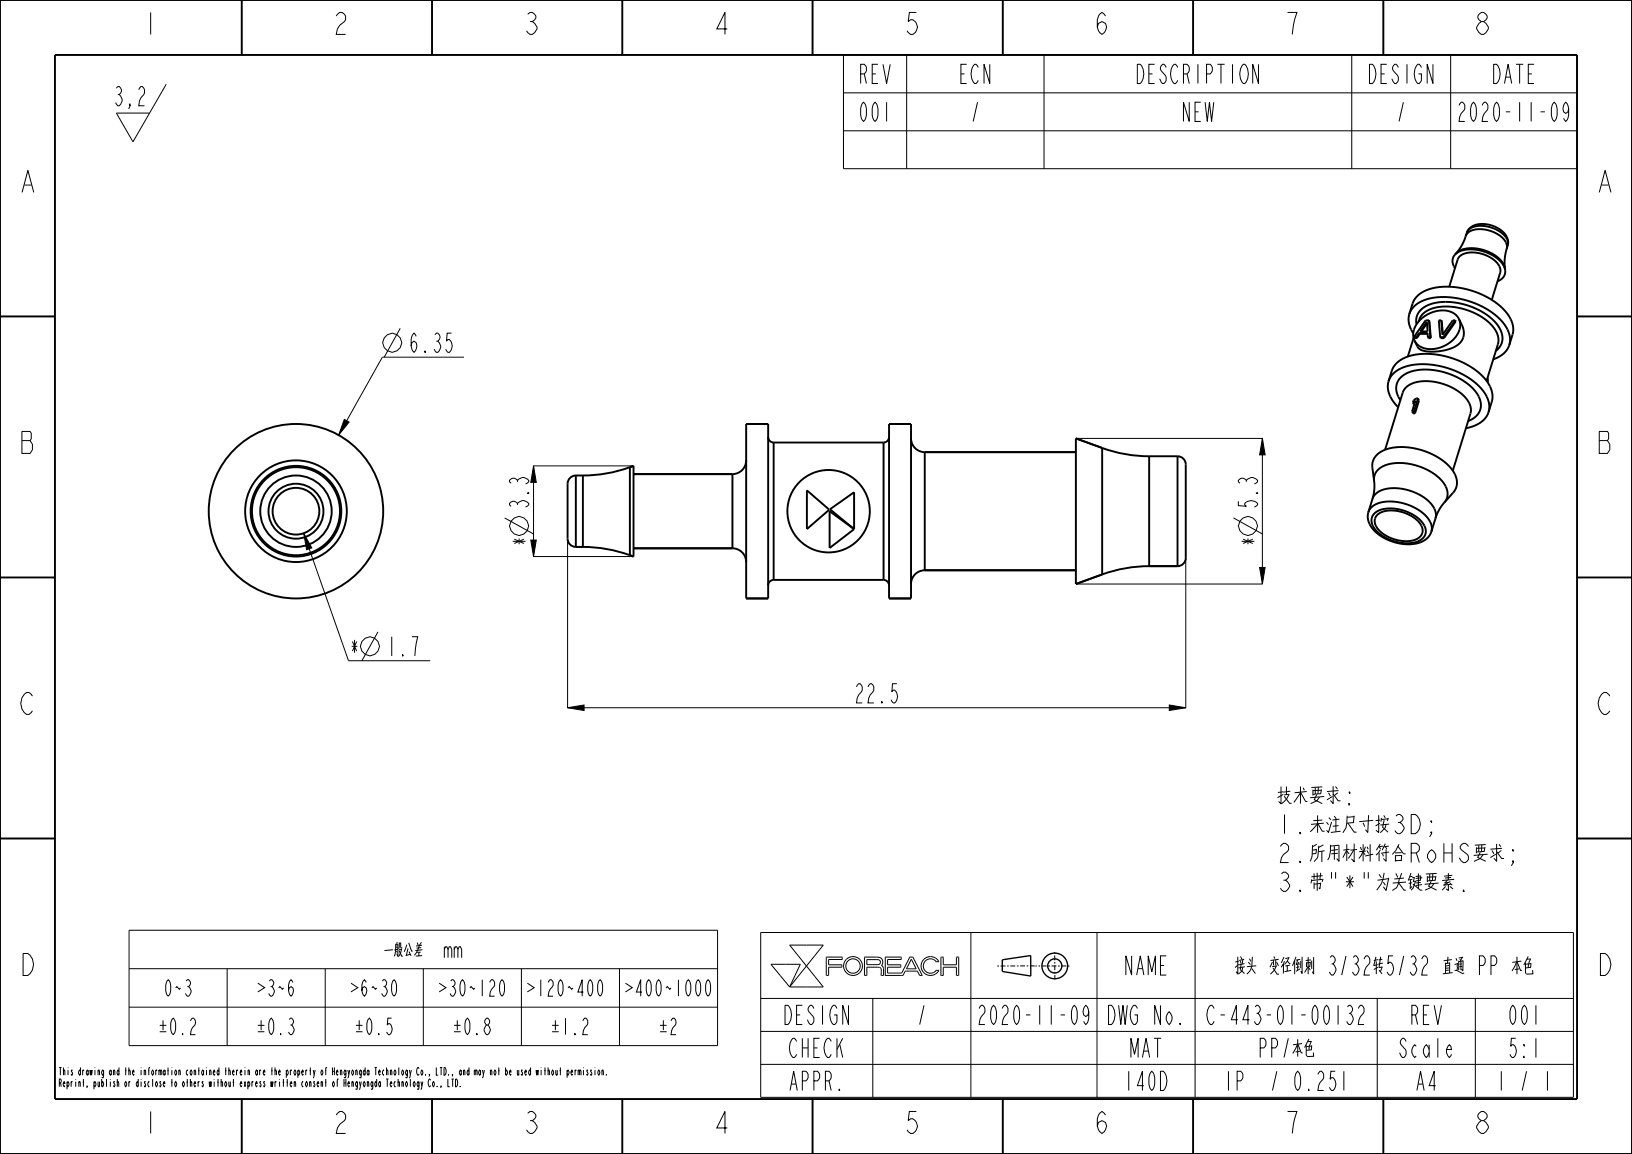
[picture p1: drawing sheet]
<svg xmlns="http://www.w3.org/2000/svg" width="297mm" height="210mm" viewBox="0 0 297 210" stroke-linecap="round" stroke-linejoin="round" font-family="sans-serif">
<g fill="none" stroke="#000" stroke-width=".18">
<path d="M21.2 16l.2-.3a.78 .78 0 0 1 .7 .7 .78 .78 0 0 1-.4 .8l.3 .3a1.2 1.2 0 0 1-.3 1.7h-.3l-.4-.5M21.4 17.2h.3M23.7 19.2l-.2-.2h.2v.2l-.3 .6M25.2 16.3l.4-.6h.3a1.25 1.25 0 0 1-.3 2.1l-.2 .6-.2 .8h1.1M30.2 15.3l-3 5.3M153.5 10h133.5v20.7h-133.5zM153.5 16.9h133.5M165 10v20.7M190 10v20.7M246 10v20.7M264 10v20.7M21.2 20.6h6l-3 5.2z"/>
<path d="M153.5 23.8h133.5M72.8 59.7l-2.9 5.3M62.7 76.3l.8 .5-1.9 2.4zM84.4 65h-14.8l-8 14.2M195.9 79.8h33.9M229.7 79.8l.5 3h-1zM229.7 79.8v26.5M55.3 97l1.4 2.7-.9 .3zM55.3 97l8.1 23.2h14.9M91.8 94.3l5.3 2.9M96.6 98.3h1l-.5 3zM97 84.8h18.2"/>
<path d="M97.1 84.8l.5 3h-1zM97.1 84.8v16.5M103.3 98.1v30.7M224.5 94.3l5.2 2.9M68.8 115l-2.9 5.2M97 101.3h18.2M195.9 106.3h33.9M215.8 101.6v27.2M229.2 103.3h1l-.5 3zM103.3 128.8l3-.5v1zM103.3 128.8h112.5M212.8 128.3l3 .5-3 .5z"/>
<path d="M23.5 169.3h107.1v21h-107.1zM23.5 176.3h107.1M41.3 176.3v14M59.2 176.3v14M77 176.3v14M81.5 172.8l.3-.5h.2l.2 .5v1.5M82.7 172.8l.2-.5h.2l.2 .5v1.5M82.7 172.3v2M83.3 172.8l.3-.5h.2l.2 .5v1.5M94.9 176.3v14M112.7 176.3v14M138.4 169.7h147.9v30h-147.9z"/>
<path d="M140.3 175.5h5.3l-1.9 4.1zM143.7 172h6.1l-3 3.8zM146.8 175.8l3 3.8h-6.1M146.8 175.8l-3.1 3.8M150.8 177.5v-1.5h2.4v-.4h-2.4v-1h2.4l.1-.4h-2.9v3.3h.4M157.8 174.6l2.1 .1 .3 .1v.4l-.4 .3h-2zM157.8 177.5v-1.5h1.9l.4 .1 .2 .2 .1 1.2h.4M160.8 177.5v-1.3l-.4-.5 .2-.6-.2-.7-.7-.2h-2.3l-.1 3.3h.5M164.3 177.5h.1M165.9 174.6l.8 1.7h-1.7zM166.1 174.2h-.5l-1.5 2.9h-2.6v-1.1h2.4v-.4h-2.4v-1h2.5v-.4h-2.9v3.3h3.2M166.1 174.2h.1"/>
<path d="M166.1 174.2l1.7 3.3h-.4l-.4-.8h-2.3l-.4 .8M170.4 175l-.7-.5h-.8l-.6 .5-.3 .8 .3 .8 .6 .4h.8l.7-.4M170.4 176.6h.1M170.4 175h.1M170.4 176.6h.4M170.4 175h.5l-.4-.5-.5-.3-.7-.1-.7 .1-.5 .4-.3 .5-.2 .5 .1 .7 .5 .8 1 .4 1-.2 .7-.7M170.8 176.6h.1M171.2 174.2h.5v1.4h2.4v-1.4h.4v3.3h-.4v-1.5h-2.4v1.5h-.5zM176.7 169.7v30M199.6 169.7v30M217.5 169.7v30M23.5 183.3h107.1"/>
<path d="M138.4 181.7h147.9M138.4 187.7h147.9M138.4 193.7h147.9M158.8 181.7v18M250.6 181.7v18M268.5 181.7v18"/>
<circle cx="71.3" cy="62.4" r="1.72"/>
<circle cx="94.5" cy="95.7" r="1.72"/>
<circle cx="227.1" cy="95.7" r="1.72"/>
<circle cx="67.3" cy="117.6" r="1.72"/>
<circle cx="155.2" cy="175.8" r="1.31"/>
<circle cx="155.2" cy="175.8" r="1.71"/>
</g>
<path d="M62.7 76.3l.8 .5-1.9 2.4zM229.7 79.8l.5 3h-1zM55.3 97l1.4 2.7-.9 .3zM97.1 84.8l.5 3h-1zM96.6 98.3h1l-.5 3zM229.2 103.3h1l-.5 3zM103.3 128.8l3-.5v1zM212.8 128.3l3 .5-3 .5z" fill="#000"/>
<g fill="none" stroke="#000" stroke-width=".35">
<path d="M0 0h297v210h-297zM10 10h277v190h-277zM44 .1v10M78.6 .1v10M113.2 .1v10M147.9 .1v10M182.5 .1v10M217.1 .1v10M251.7 .1v10M0 57.6h10M257.8 59a3.2 3.2 0 0 1 2.6-3.7 12.2 12.2 0 0 1 12.3 4.1 3.1 3.1 0 0 1-.5 4.5M258.2 58.5a3.9 3.9 0 0 1 3.7-2.6 11.4 11.4 0 0 1 10.2 4.1 3.2 3.2 0 0 1 .5 2.7l-2.1 6.6"/>
<path d="M259.7 58.6l.1 1.7h-1.4zM259.7 58.8l-1 1.5M260 58.3l.3 3.1M260 58.3l.4 3.2M260 58.3h-.6l-2.1 3.1M262.3 58.3l.3 2.6M262.3 58.3h-.5l.3 3.1M264.8 58.3l-2.1 3.1M264.8 58.3l.1 .2-2.1 3M264.8 58.3h-.4l-1.9 2.7-.2-2.7M267.1 42.4a4.8 4.8 0 0 1 5.1 0 2.81 2.81 0 0 1 2 2.9 8.5 8.5 0 0 0-.3 3.5 5.2 5.2 0 0 0-4-3.3 5 5 0 0 0-4.9 .6 10.9 10.9 0 0 0 2-3.5zM267.4 41.6a4.6 4.6 0 0 1 5.5 .1 2.74 2.74 0 0 1 1.5 3 2.81 2.81 0 0 0-2-2.9 5 5 0 0 0-5-.1l-.5 .7z"/>
<path d="M287 57.6h10M135.8 77.2h4v31.7h-4M139.8 79.5a1 1 0 0 0 1 1M161.8 79.5a1 1 0 0 1-1 1M165.8 79.8a2.5 2.5 0 0 0 2.5 2.5M165.8 77.2h-4v31.7h4M195.8 79.8l4.8 1.7M253.3 67.5a4.8 4.8 0 0 1 4.2-3 14.8 14.8 0 0 1 13 4.8 4.3 4.3 0 0 1 1 3.8M254.9 72.8a3.1 3.1 0 0 1 1.8-5.1 12 12 0 0 1 12.1 3.9 3.1 3.1 0 0 1-1.6 5M255.3 71.5a3.8 3.8 0 0 1 3.6-2.1 9.7 9.7 0 0 1 8.3 3.7 2.72 2.72 0 0 1 .4 2.2M257 74.9l.2 .3h.3M257 74.9h.3"/>
<path d="M257.1 73.3l.3 .3M257.1 73.3l.5-.4-.6 2M257.2 60.6a3.7 3.7 0 0 1 1.8-5.9 14.3 14.3 0 0 1 12.3 2 6.7 6.7 0 0 1 3.5 5.3 3.9 3.9 0 0 1-3.1 3.4M257.2 61.5l-1 3.4M257.3 61.4l.1 .1h.4M257.3 61.4h.5M257.3 74.9l.2 .3M257.8 61.4v.1M258.1 72.5l-.8 2.4M258.1 72.5l.1 .4-.7 2.3M258.1 72.5h-.4l-.4 .4-.2 .4M258.3 60.6l.1 .2"/>
<path d="M258.3 60.6h1.5v.8M258.3 60.6l-.5 .8M258.4 60.8h1.4M258.4 60.8l-.6 .7M259.8 61.4l.1 .1h.5M259.8 61.4h.5M260.3 61.4l.1 .1M262.1 61.4l.1 .1h.6M262.1 61.4h.6M262.7 61.4l.1 .1M103.6 87.1l.7-.5 .5-.1v13a1.5 1.5 0 0 1-1.5-1.5v-10zM104.8 99.5h1.3"/>
<path d="M106.1 99.5a25 25 0 0 1 8.5 1.5M114.6 85a25 25 0 0 1-8.5 1.5v13M114.6 85v16M115.3 84.8l-.7 .2M115.3 99.8h18M115.3 86.3h18M133.3 99.8a2.5 2.5 0 0 1 2.5 2.5M133.3 86.3v13.5M135.8 83.8a2.5 2.5 0 0 1-2.5 2.5M140.8 80.5v25M140.8 80.5h20M146.8 89.2l4.1 3.6-4.1 3.5z"/>
<path d="M151 93l4.4 3.3-4.4 3.4zM151 92.7l4.4-3.1v6.7zM160.8 80.5v25M168.3 82.3v21.5M168.3 82.3h27.5M200.6 81.5a25 25 0 0 0 8.5 1.5v20M200.6 81.5v23M214.3 83a1.5 1.5 0 0 1 1.5 1.5v17a1.5 1.5 0 0 1-1.5 1.5zM249.6 92.3a6.3 6.3 0 0 1 6-.7 6.7 6.7 0 0 1 4.9 4.1 2.9 2.9 0 0 1-2.5 3.2 8.5 8.5 0 0 1-8.6-3.3 2.68 2.68 0 0 1 .2-3.3zM250.1 93.4a5.8 5.8 0 0 1 5.8-.3 4.8 4.8 0 0 1 3.6 3.6 2.45 2.45 0 0 1-2.5 2.1 7.6 7.6 0 0 1-7.2-3.1 1.85 1.85 0 0 1 .3-2.3zM250.6 93.7a5.2 5.2 0 0 1 5.4-.2 4 4 0 0 1 2.9 3.1 2.35 2.35 0 0 1-2.6 1.9 6.6 6.6 0 0 1-5.9-2.8 1.65 1.65 0 0 1 .2-2zM250.8 85.5a7.5 7.5 0 0 1 6.9-.8 8.1 8.1 0 0 1 5.6 4.4 2.66 2.66 0 0 1-.9 2.8l-.7 1.3-.5 1.1a3.6 3.6 0 0 0-1.8-3.6 8.9 8.9 0 0 0-8.2-1.4 2.5 2.5 0 0 0-1.4 1.5 11.6 11.6 0 0 0 .3-4.1l.2-.6z"/>
<path d="M0 105.1h10M114.6 101l.7 .3M140.8 105.5a1 1 0 0 0-1 1M140.8 105.5h20M160.8 105.5a1 1 0 0 1 1 1M168.3 103.8a2.5 2.5 0 0 0-2.5 2.5M168.3 103.8h27.5M200.6 104.5l-4.8 1.8M209.1 103a25 25 0 0 0-8.5 1.5M209.1 103h5.2M287 105.1h10M0 152.6h10"/>
<path d="M287 152.6h10M44 200.1v10M78.6 200.1v10M113.2 200.1v10M147.9 200.1v10M182.5 200.1v10M217.1 200.1v10M251.7 200.1v10"/>
<circle cx="53.9" cy="93" r="8"/>
<circle cx="53.9" cy="93" r="9.3"/>
<circle cx="53.9" cy="93" r="6.5"/>
<circle cx="53.9" cy="93" r="5"/>
</g>
<g fill="none" stroke="#000" stroke-width=".25">
<path d="M187.6 173.9v3.7l-5.2-.8v-2.1l5.2-.8"/>
<circle cx="192" cy="175.8" r="2.34"/>
<circle cx="192" cy="175.8" r="1.29"/>
</g>
<path d="M181.5 175.8h6.8M191.9 173.3l.1 5M194.6 175.8h-6.2" fill="none" stroke="#000" stroke-width=".18" stroke-dasharray=".3 .3 .9 .3" stroke-linecap="butt"/>
<!-- layer: 02___PRT_ALL_AXES -->
<g fill="none" stroke="#000" stroke-width=".35">
<path d="M256.5 57.2l.6-1.9a5 5 0 0 1 4.3-3 14.8 14.8 0 0 1 12.8 4.7 4.4 4.4 0 0 1 1.1 3.9l-.6 1.9M263.7 52.2l1.6-4.9a2.66 2.66 0 0 1 2.9-1.4 5.4 5.4 0 0 1 4.8 2.9v.7l-1.5 5.1M264.8 46.4a1.92 1.92 0 0 0 0 2.4M264.8 46.4a5.3 5.3 0 0 1 5.3-.6 5.1 5.1 0 0 1 3.8 3.4M265 46.1l-.2 .3M265.5 58a3.7 3.7 0 0 1-1.7 4.4 4.8 4.8 0 0 1-6 .2l-.4-.6M265.5 58a3.7 3.7 0 0 0-4.5-1.3 4.8 4.8 0 0 0-3.8 4.6l.2 .7M265.5 58l.5 1.1a2.93 2.93 0 0 1-2 4.3 7.9 7.9 0 0 1-5.6 .1l-.4-.4-.6-1.1M266.9 42.4l-.2 .6M273.9 48.8v.4M273.9 49.2a1.91 1.91 0 0 1-1.4 2M274.4 44.7l-.2 .6"/>
<path d="M139.8 77.2h-4v31.7h4M161.8 77.2h4v31.7h-4M252.7 69.4a4.9 4.9 0 0 0 1.8 4.7M252.7 69.4a5 5 0 0 1 4.4-3 14.8 14.8 0 0 1 12.8 4.7 3.8 3.8 0 0 1 .1 5.3 6.2 6.2 0 0 1-3.2 1.5M253.3 67.5l-.6 1.9M255.3 71.5l-3.2 10.3M267.6 75.3l-3.2 10.4M270.7 68.8l.1 .8M271.5 73.1l-.6 1.9M104.8 99.5h1.3M104.8 86.5h1.3M114.6 85l.7-.2v16.5l-.7-.3"/>
<path d="M115.3 99.8h18M115.3 86.3h18M168.3 82.3h27.5M200.6 81.5l-4.8-1.7v26.5l4.8-1.8M209.1 83h5.2M249.8 90.8l-.8 2.4M250.1 87.5l-.3-2.4a3.2 3.2 0 0 1 2.6-3.4 12.1 12.1 0 0 1 12 3.9 3.1 3.1 0 0 1 0 4.1l-1.6 1.8M261.2 94.3l-.7 2.5M168.3 103.8h27.5M209.1 103h5.2"/>
<circle cx="53.9" cy="93" r="15.9"/>
<circle cx="53.9" cy="93" r="8.3"/>
<circle cx="53.9" cy="93" r="4.3"/>
<circle cx="150.8" cy="93" r="7.5"/>
</g>
<g font-size="5.2">
<text x="26.1" y="6.3">1</text>
<text x="60.7" y="6.3">2</text>
<text x="95.4" y="6.3">3</text>
<text x="130" y="6.3">4</text>
<text x="164.6" y="6.3">5</text>
<text x="199.2" y="6.3">6</text>
<text x="233.9" y="6.3">7</text>
<text x="268.5" y="6.3">8</text>
<text x="3.8" y="35">A</text>
<text x="290.8" y="35">A</text>
<text x="3.8" y="82.5">B</text>
<text x="290.8" y="82.5">B</text>
<text x="3.8" y="130">C</text>
<text x="290.8" y="130">C</text>
<text x="3.8" y="177.5">D</text>
<text x="290.8" y="177.5">D</text>
<text x="26.1" y="206.3">1</text>
<text x="60.7" y="206.3">2</text>
<text x="95.4" y="206.3">3</text>
<text x="130" y="206.3">4</text>
<text x="164.6" y="206.3">5</text>
<text x="199.2" y="206.3">6</text>
<text x="233.9" y="206.3">7</text>
<text x="268.5" y="206.3">8</text>
</g>
<g font-size="4.6">
<text x="155.8" y="15.2">REV</text>
<text x="174.1" y="15.2">ECN</text>
<text x="205.5" y="15.2">DESCRIPTION</text>
<text x="248.2" y="15.2">DESIGN</text>
<text x="270.9" y="15.2">DATE</text>
<text x="155.8" y="22.1">001</text>
<text x="176.4" y="22.1">/</text>
<text x="214.6" y="22.1">NEW</text>
<text x="253.9" y="22.1">/</text>
<text x="264.1" y="22.1">2020-11-09</text>
<text x="74.3" y="64.1">6.35</text>
<text x="96.2" y="92.8" transform="rotate(-90 96.2 92.8)">3.3</text>
<text x="228.9" y="92.8" transform="rotate(-90 228.9 92.8)">5.3</text>
<text x="96.2" y="99.6" transform="rotate(-90 96.2 99.6)">*</text>
<text x="228.9" y="99.6" transform="rotate(-90 228.9 99.6)">*</text>
<text x="63.5" y="119.4">*</text>
<text x="70.2" y="119.4">1.7</text>
<text x="155.3" y="127.9">22.5</text>
<text x="232.3" y="146.5">技术要求:</text>
<text x="232.3" y="151.7">1.未注尺寸按3D;</text>
<text x="232.3" y="157">2.所用材料符合RoHS要求</text>
<text x="232.3" y="162.2">3.带&quot;*&quot;为关键要素.</text>
<text x="204" y="177.4">NAME</text>
<text x="209.8" y="177.4">接头 变径倒刺 3/32转5/32 直通 PP 本色</text>
<text x="141.8" y="186.4">DESIGN</text>
<text x="166.6" y="186.4">/</text>
<text x="176.8" y="186.4">2020-11-09</text>
<text x="200.6" y="186.4">DWG No.</text>
<text x="218.1" y="186.4">C-443-01-00132</text>
<text x="256.2" y="186.4">REV</text>
<text x="274" y="186.4">001</text>
<text x="143" y="192.4">CHECK</text>
<text x="205.2" y="192.4">MAT</text>
<text x="228.6" y="192.4">PP本色</text>
<text x="232.9" y="192.4">/</text>
<text x="253.9" y="192.4">Scale</text>
<text x="274" y="192.4">5:1</text>
<text x="143" y="198.4">APPR.</text>
<text x="204" y="198.4">140D</text>
<text x="222.3" y="198.4">IP</text>
<text x="230.9" y="198.4">/ 0.251</text>
<text x="257.3" y="198.4">A4</text>
<text x="272.1" y="198.4">1</text>
<text x="276.3" y="198.4">/ 1</text>
</g>
<g font-size="3.9">
<text x="65.3" y="174.3">一般公差</text>
<text x="29.5" y="181.3">0~3</text>
<text x="45.4" y="181.3">＞3~6</text>
<text x="62.3" y="181.3">＞6~30</text>
<text x="78.2" y="181.3">＞30~120＞120~400＞400~1000</text>
<text x="27.5" y="188.3">±0.2</text>
<text x="45.4" y="188.3">±0.3</text>
<text x="63.2" y="188.3">±0.5</text>
<text x="81.1" y="188.3">±0.8</text>
<text x="98.9" y="188.3">±1.2</text>
<text x="118.7" y="188.3">±2</text>
</g>
<g font-size="1.8">
<text x="10.6" y="195.7">This drawing and the information contained therein are the property of</text>
<text x="10.6" y="197.8">Reprint, publish or disclose to others without express written consent of</text>
<text x="60.3" y="195.7">Hengyongda Technology Co., LTD., and may not be used without permission.</text>
<text x="62.4" y="197.8">Hengyongda Technology Co., LTD.</text>
</g>
</svg>
